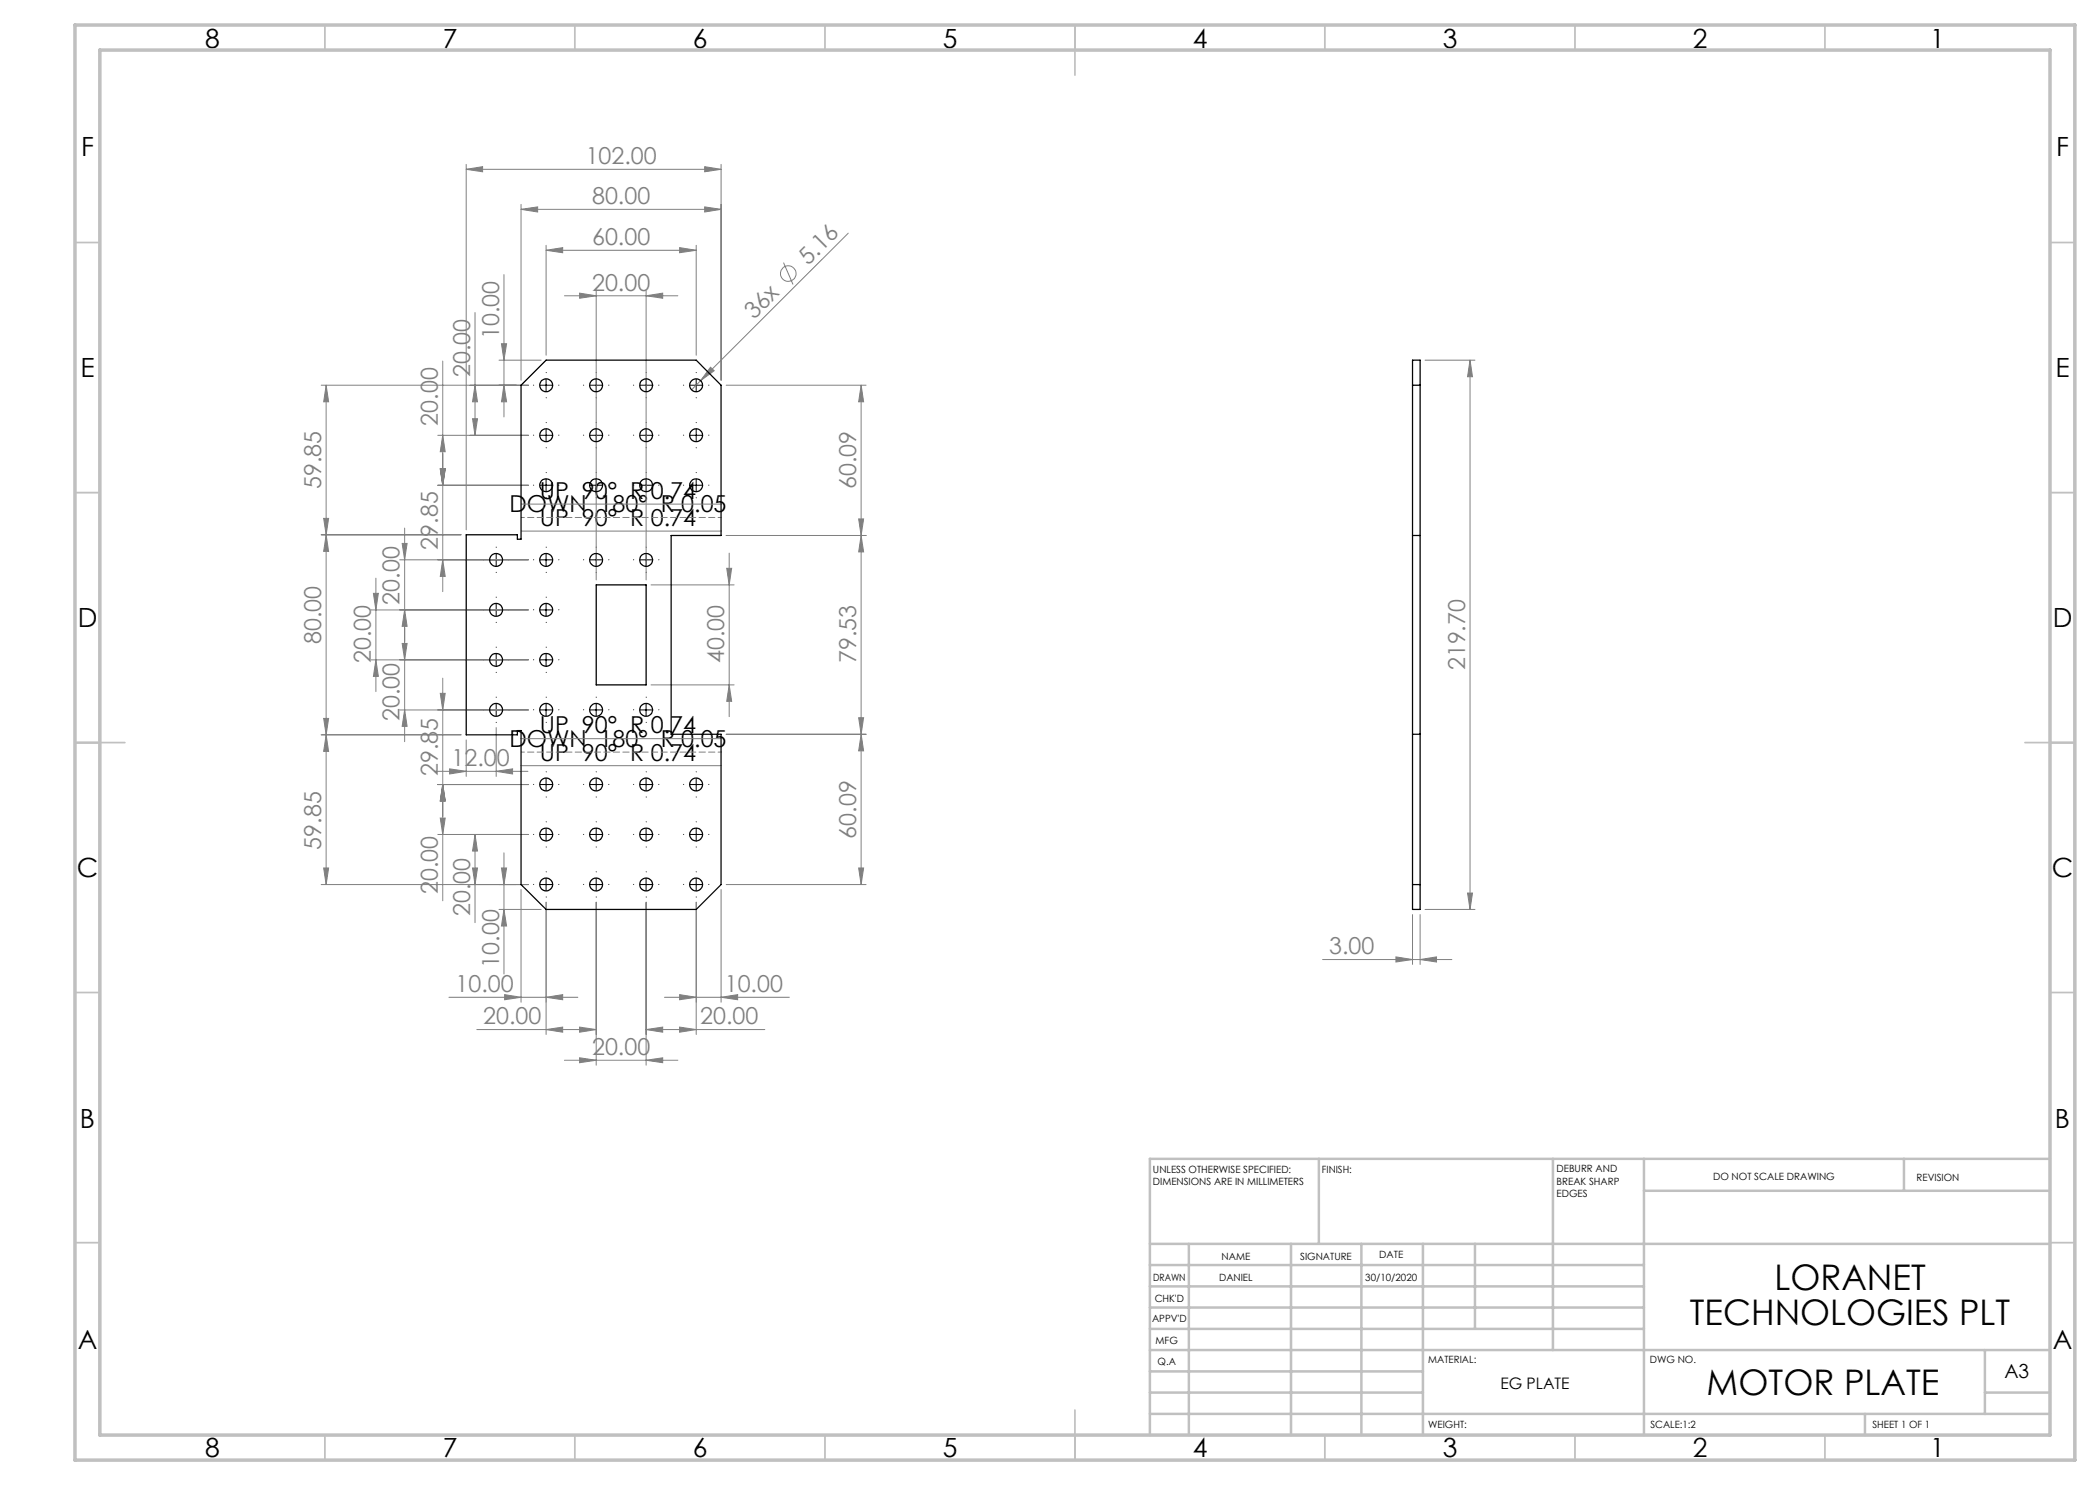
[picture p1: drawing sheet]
<svg xmlns="http://www.w3.org/2000/svg" width="420mm" height="297mm" viewBox="0 0 420 297" stroke-linecap="round" stroke-linejoin="round" font-family="sans-serif">
<g fill="none" stroke="#808080" stroke-width=".2">
<path d="M93.2 33.9l3.3-.6v1.1zM93.2 32.9v73.1M93.2 33.9h51M140.9 33.3l3.3 .6-3.3 .5zM144.2 32.9v43.2M100.8 54.9v28.5M104.2 41.9l3.3-.5v1zM104.2 40.9v35.2M104.2 41.9h40M109.2 50.1l3.3-.6v1zM109.2 49.1v21.9M109.2 50.1h30"/>
<path d="M112.9 59.2h22.7M115.9 58.6l3.3 .6-3.3 .5zM119.2 58.1v57.9M129.2 59.2l3.3-.6v1.1zM129.2 58.1v57.9M135.9 49.5l3.3 .6-3.3 .4zM139.2 49.1v21.9M140.9 41.4l3.3 .5-3.3 .5zM156.7 52.5l1.9 4.4M169.7 46.6l-29.6 29.5M64.2 77h41.5M65.2 77v99.9"/>
<path d="M65.2 77l.5 3.4h-1zM88.5 72.2v46.1M95 62.5v24.6M95 77l.5 3.4h-1zM99.8 72h8.4M100.3 68.8h1l-.5 3.2zM100.8 77l.5 3.4h-1zM140.1 76.1l-1.8 1.9M142.1 73.4l.7 .8-2.7 1.9zM145.2 77h28M172.2 77l.5 3.4h-1zM172.2 77v99.9"/>
<path d="M285 72h10M294 72l.5 3.3h-1zM294 72v109.9M87.6 87.1h18.1M87.6 97h18.1M88.1 93.8h.9l-.5 3.2zM88.5 87.1l.5 3.2h-.9zM94.5 83.7h1l-.5 3.4zM64.2 107h28M64.7 103.7h1l-.5 3.3zM65.2 107l.5 3.3h-1zM74.7 118.7h1l-.5 3.3z"/>
<path d="M75.2 115.6v22.7M79.9 112h25.8M80.4 108.7h1l-.5 3.3zM80.9 105.6v42.7M88.5 112l.5 3.3h-.9zM104.2 106.2h40M104.2 100.8h40M130.2 117h16.6M145.2 107.1h28M145.3 113.7h1l-.5 3.3zM145.8 110.6v32.7M171.7 103.8h1l-.5 3.3z"/>
<path d="M172.2 107.1l.5 3.3h-1zM74.2 122h31.5M74.2 132h31.5M75.2 132l.5 3.3h-1zM80.4 128.7h1l-.5 3.3zM80.9 122l.5 3.3h-1zM88.1 138.7h.9l-.5 3.3zM88.5 135.6v44.6M130.2 137h16.6M145.8 137l.5 3.3h-1zM64.7 143.7h1l-.5 3.3zM65.2 147l.5 3.3h-1z"/>
<path d="M79.9 142h25.8M80.9 142l.5 3.3h-1zM86.9 154.3h18.7M87.6 156.9h18.1M88.5 156.9l.5 3.3h-.9zM89.9 153.8l3.3 .5-3.3 .5zM92.2 147h-28M93.2 148v7.3M99.2 154.3l3.3-.5v1zM99.2 145.5v9.8M104.2 147.7h40M104.2 153.1h40"/>
<path d="M145.2 146.9h28M171.7 143.5h1l-.5 3.4zM172.2 146.9l.5 3.3h-1zM64.2 176.9h41.5M64.7 173.6h1l-.5 3.3zM87.6 166.9h18.1M88.1 163.6h.9l-.5 3.3zM94.5 173.6h1l-.5 3.3zM95 166.9v17.6M95 166.9l.5 3.3h-1zM100.3 173.6h1l-.5 3.3zM100.8 170.6v24.2"/>
<path d="M104.2 177.9v22.5M144.2 177.9v22.5M145.2 176.9h28M171.7 173.6h1l-.5 3.3zM293.5 178.6h1l-.5 3.3zM89.8 199.5h25.8M99.8 181.9h8.4M100.8 181.9l.5 3.3h-1zM100.9 198.9l3.3 .6-3.3 .5zM109.2 199.5l3.3-.6v1.1zM109.2 180.4v26.5M119.2 180.4v32.6"/>
<path d="M129.2 180.4v32.6M132.9 199.5h25M135.9 198.9l3.3 .6-3.3 .5zM139.2 180.4v26.5M144.2 199.5l3.3-.6v1.1zM264.5 191.9h25.9M279.2 191.4l3.3 .5-3.3 .5zM282.5 182.9v10M284 191.9l3.3-.5v1zM284 182.9v10M285 181.9h10M95.4 205.9h23.8"/>
<path d="M109.2 205.9l3.3-.5v1zM112.9 212.1h22.7M115.9 211.6l3.3 .5-3.3 .4zM115.9 205.4l3.3 .5-3.3 .5zM129.2 205.9l3.3-.5v1zM129.2 212.1l3.3-.5v.9zM129.2 205.9h23.8M135.9 205.4l3.3 .5-3.3 .5z"/>
<circle cx="157.7" cy="54.7" r="1.55"/>
</g>
<g fill="none" stroke="#000" stroke-width=".2" stroke-dasharray="15.2 1.3 1.3 1.3">
<path d="M106.7 77h.1M109.2 74.5h.1M109.2 79.5v.1M111.7 77h.1M116.7 77h.1M119.2 74.5h.1M119.2 79.5v.1M121.7 77h.1M126.7 77h.1M129.2 74.5h.1M129.2 79.5v.1M131.7 77h.1"/>
<path d="M136.7 77h.1M139.2 74.5h.1M139.2 79.5v.1M141.7 77h.1M106.7 87h.1M106.7 97h.1M109.2 84.5h.1M109.2 89.5v.1M109.2 94.5h.1M109.2 99.5v.1M111.7 87h.1M111.7 97h.1"/>
<path d="M116.7 97h.1M116.7 87h.1M119.2 94.5h.1M119.2 99.5v.1M119.2 84.5h.1M119.2 89.5v.1M121.7 97h.1M121.7 87h.1M126.7 87h.1M126.7 97h.1M129.2 84.5h.1M129.2 89.5v.1"/>
<path d="M129.2 94.5h.1M129.2 99.5v.1M131.7 87h.1M131.7 97h.1M136.7 87h.1M136.7 97h.1M139.2 84.5h.1M139.2 89.5v.1M139.2 94.5h.1M139.2 99.5v.1M141.7 87h.1M141.7 97h.1"/>
<path d="M96.7 112h.1M99.2 119.5v-.1M99.2 109.5v-.1M99.2 114.5h.1M101.7 112h.1M106.7 112h.1M109.2 109.5v-.1M109.2 114.5h.1M109.2 119.5v-.1M111.7 112h.1M116.7 112h.1M119.2 109.5v-.1"/>
<path d="M119.2 114.5h.1M121.7 112h.1M126.7 112h.1M129.2 109.5v-.1M129.2 114.5h.1M131.7 112h.1M96.7 132h.1M96.7 122h.1M99.2 139.5v-.1M99.2 129.5v-.1M99.2 134.5h.1M99.2 124.5h.1"/>
<path d="M101.7 132h.1M101.7 122h.1M106.7 122h.1M106.7 132h.1M109.2 124.5h.1M109.2 129.5v-.1M109.2 134.5h.1M109.2 139.5v-.1M111.7 122h.1M111.7 132h.1M119.2 139.5v-.1M129.2 139.5v-.1"/>
<path d="M96.7 142h.1M99.2 144.5h.1M101.7 142h.1M106.7 142h.1M106.7 156.9h.1M109.2 144.5h.1M109.2 154.4v-.1M109.2 159.4h.1M111.7 142h.1M111.7 156.9h.1M116.7 142h.1M116.7 156.9h.1"/>
<path d="M119.2 144.5h.1M119.2 154.4v-.1M119.2 159.4h.1M121.7 142h.1M121.7 156.9h.1M126.7 142h.1M126.7 156.9h.1M129.2 144.5h.1M129.2 154.4v-.1M129.2 159.4h.1M131.7 142h.1M131.7 156.9h.1"/>
<path d="M136.7 156.9h.1M139.2 154.4v-.1M139.2 159.4h.1M141.7 156.9h.1M106.7 166.9h.1M106.7 176.9h.1M109.2 164.4v-.1M109.2 169.4h.1M109.2 174.4v-.1M109.2 179.4h.1M111.7 166.9h.1M111.7 176.9h.1"/>
<path d="M116.7 166.9h.1M116.7 176.9h.1M119.2 164.4v-.1M119.2 169.4h.1M119.2 174.4v-.1M119.2 179.4h.1M121.7 166.9h.1M121.7 176.9h.1M126.7 176.9h.1M126.7 166.9h.1M129.2 174.4v-.1M129.2 179.4h.1"/>
<path d="M129.2 164.4v-.1M129.2 169.4h.1M131.7 176.9h.1M131.7 166.9h.1M136.7 176.9h.1M136.7 166.9h.1M139.2 174.4v-.1M139.2 179.4h.1M139.2 164.4v-.1M139.2 169.4h.1M141.7 176.9h.1M141.7 166.9h.1"/>
</g>
<g fill="none" stroke="#000" stroke-width=".2">
<path d="M108 77h2.5M109.2 75.8v2.5M118 77h2.5M119.2 75.8v2.5M128 77h2.5M129.2 75.8v2.5M138 77h2.5M139.2 75.8v2.5M108 87.1h2.5M108 97h2.5M109.2 85.8v2.5M109.2 95.8v2.5"/>
<path d="M118 87.1h2.5M118 97h2.5M119.2 85.8v2.5M119.2 95.8v2.5M128 87.1h2.5M128 97h2.5M129.2 85.8v2.5M129.2 95.8v2.5M138 87.1h2.5M138 97h2.5M139.2 85.8v2.5M139.2 95.8v2.5"/>
<path d="M98 112h2.5M99.2 110.7v2.5M108 112h2.5M109.2 110.7v2.5M118 112h2.5M119.2 110.7v2.5M128 112h2.5M129.2 110.7v2.5M98 132h2.5M98 122h2.5M99.2 120.7v2.5M99.2 130.7v2.5"/>
<path d="M108 132h2.5M108 122h2.5M109.2 120.7v2.5M109.2 130.7v2.5M98 142h2.5M99.2 140.7v2.5M108 142h2.5M108 156.9h2.5M109.2 140.7v2.5M109.2 155.6v2.5M118 142h2.5M118 156.9h2.5"/>
<path d="M119.2 140.7v2.5M119.2 155.6v2.5M128 142h2.5M128 156.9h2.5M129.2 140.7v2.5M129.2 155.6v2.5M138 156.9h2.5M139.2 155.6v2.5M108 166.9h2.5M108 176.9h2.5M109.2 165.7v2.5M109.2 175.6v2.5"/>
<path d="M118 166.9h2.5M118 176.9h2.5M119.2 165.7v2.5M119.2 175.6v2.5M128 166.9h2.5M128 176.9h2.5M129.2 165.7v2.5M129.2 175.6v2.5M138 166.9h2.5M138 176.9h2.5M139.2 165.7v2.5M139.2 175.6v2.5"/>
</g>
<path d="M144.2 103.5h-40M104.2 150.4h40" fill="none" stroke="#808080" stroke-width=".2" stroke-dasharray="1.3 .6" stroke-dashoffset=".6"/>
<g fill="none" stroke="#c0c0c0" stroke-width=".35">
<path d="M65 5v5M115 5v5M165 5v5M215 5v10M265 5v5M315 5v5M365 5v5M15 48.5h5M410 48.5h5M15 98.5h5M410 98.5h5M15 148.5h10"/>
<path d="M405 148.5h10M15 198.5h5M410 198.5h5M15 248.5h5M410 248.5h5M65 287v5M115 287v5M165 287v5M215 282v10M265 287v5M315 287v5M365 287v5"/>
</g>
<g fill="none" stroke="#c0c0c0" stroke-width=".5">
<path d="M263.8 231.8v17M310.6 231.8v38.2M328.8 231.8v55.2M328.8 238.2h81.2M380.8 231.8v6.4M410 231.8h-180v55.2M230 248.8h180M230 257.3h98.8M230 253h98.8M237.8 248.8v38.2M258.2 248.8v38.2M272.3 248.8v38.2"/>
<path d="M284.6 248.8v38.2M295 248.8v17M230 265.8h98.8M230 261.5h98.8M230 278.5h54.6M230 274.3h54.6M230 270h180M397 278.5h13M397 270v12.8M230 282.8h180M373 282.8v4.2"/>
</g>
<path d="M15 5h400v287h-400zM20 10h390v277h-390z" fill="none" stroke="#c0c0c0" stroke-width=".7"/>
<g fill="#808080">
<path d="M142.1 73.4l.7 .8-2.7 1.9z"/>
<path d="M140.9 41.4l3.3 .5-3.3 .5zM104.2 41.9l3.3-.5v1zM140.9 33.3l3.3 .6-3.3 .5zM93.2 33.9l3.3-.6v1.1zM135.9 205.4l3.3 .5-3.3 .5zM129.2 205.9l3.3-.5v1zM129.2 212.1l3.3-.5v.9zM115.9 211.6l3.3 .5-3.3 .4zM115.9 205.4l3.3 .5-3.3 .5zM109.2 205.9l3.3-.5v1zM99.2 154.3l3.3-.5v1zM89.9 153.8l3.3 .5-3.3 .5z"/>
<path d="M129.2 59.2l3.3-.6v1.1zM115.9 58.6l3.3 .6-3.3 .5zM109.2 199.5l3.3-.6v1.1zM100.9 198.9l3.3 .6-3.3 .5z"/>
<path d="M144.2 199.5l3.3-.6v1.1zM135.9 198.9l3.3 .6-3.3 .5z"/>
<path d="M284 191.9l3.3-.5v1zM279.2 191.4l3.3 .5-3.3 .5z"/>
<path d="M64.7 173.6h1l-.5 3.3zM65.2 147l.5 3.3h-1z"/>
<path d="M172.2 77l.5 3.4h-1zM171.7 103.8h1l-.5 3.3zM172.2 107.1l.5 3.3h-1zM171.7 143.5h1l-.5 3.4zM172.2 146.9l.5 3.3h-1zM171.7 173.6h1l-.5 3.3zM65.2 77l.5 3.4h-1zM64.7 103.7h1l-.5 3.3zM65.2 107l.5 3.3h-1zM64.7 143.7h1l-.5 3.3zM145.3 113.7h1l-.5 3.3zM145.8 137l.5 3.3h-1zM100.3 68.8h1l-.5 3.2zM100.8 77l.5 3.4h-1zM95 77l.5 3.4h-1zM94.5 83.7h1l-.5 3.4zM88.5 87.1l.5 3.2h-.9zM88.1 93.8h.9l-.5 3.2zM88.1 93.8h.9l-.5 3.2zM88.5 112l.5 3.3h-.9zM80.4 108.7h1l-.5 3.3zM80.9 122l.5 3.3h-1zM74.7 118.7h1l-.5 3.3zM75.2 132l.5 3.3h-1zM80.4 128.7h1l-.5 3.3zM80.9 142l.5 3.3h-1zM88.1 138.7h.9l-.5 3.3zM88.5 156.9l.5 3.3h-.9zM88.5 156.9l.5 3.3h-.9zM88.1 163.6h.9l-.5 3.3zM95 166.9l.5 3.3h-1zM94.5 173.6h1l-.5 3.3zM100.3 173.6h1l-.5 3.3zM100.8 181.9l.5 3.3h-1zM294 72l.5 3.3h-1zM293.5 178.6h1l-.5 3.3z"/>
<path d="M109.2 50.1l3.3-.6v1zM135.9 49.5l3.3 .6-3.3 .4z"/>
</g>
<g fill="none" stroke="#000" stroke-width=".25">
<path d="M104.2 77l5-5h30l5 5v30.1h-10v39.8h10v30l-5 5h-30l-5-5v-30.8h-.7v.9h-10.3v-40h10.3v.8h.7zM282.5 72h1.5v109.9h-1.5zM282.5 77h1.5M119.2 117h10v20h-10zM282.5 107.1h1.5M282.5 146.9h1.5M282.5 176.9h1.5"/>
<circle cx="109.2" cy="77.1" r="1.29"/>
<circle cx="119.2" cy="77.1" r="1.29"/>
<circle cx="129.2" cy="77.1" r="1.29"/>
<circle cx="139.2" cy="77.1" r="1.29"/>
<circle cx="109.2" cy="97" r="1.3"/>
<circle cx="109.2" cy="87" r="1.29"/>
<circle cx="119.2" cy="97" r="1.3"/>
<circle cx="119.2" cy="87" r="1.29"/>
<circle cx="129.2" cy="97" r="1.3"/>
<circle cx="129.2" cy="87" r="1.29"/>
<circle cx="139.2" cy="97" r="1.3"/>
<circle cx="139.2" cy="87" r="1.29"/>
<circle cx="99.2" cy="112" r="1.29"/>
<circle cx="109.2" cy="112" r="1.29"/>
<circle cx="119.2" cy="112" r="1.29"/>
<circle cx="129.2" cy="112" r="1.29"/>
<circle cx="99.2" cy="132" r="1.3"/>
<circle cx="99.2" cy="122" r="1.29"/>
<circle cx="109.2" cy="132" r="1.3"/>
<circle cx="109.2" cy="122" r="1.29"/>
<circle cx="99.2" cy="142" r="1.29"/>
<circle cx="109.2" cy="156.9" r="1.29"/>
<circle cx="109.2" cy="142" r="1.29"/>
<circle cx="119.2" cy="156.9" r="1.29"/>
<circle cx="119.2" cy="142" r="1.29"/>
<circle cx="129.2" cy="156.9" r="1.29"/>
<circle cx="129.2" cy="142" r="1.29"/>
<circle cx="139.2" cy="156.9" r="1.29"/>
<circle cx="109.2" cy="166.9" r="1.3"/>
<circle cx="109.2" cy="176.9" r="1.29"/>
<circle cx="119.2" cy="166.9" r="1.3"/>
<circle cx="119.2" cy="176.9" r="1.29"/>
<circle cx="129.2" cy="166.9" r="1.3"/>
<circle cx="129.2" cy="176.9" r="1.29"/>
<circle cx="139.2" cy="166.9" r="1.3"/>
<circle cx="139.2" cy="176.9" r="1.29"/>
</g>
<g font-size="7.1">
<text x="354.9" y="258">LORANET</text>
<text x="338" y="265.1">TECHNOLOGIES PLT</text>
<text x="341.3" y="279">MOTOR PLATE</text>
</g>
<g font-size="5.3">
<text x="41" y="9.5">8</text>
<text x="88.5" y="9.5">7</text>
<text x="138.5" y="9.5">6</text>
<text x="188.5" y="9.5">5</text>
<text x="238.5" y="9.5">4</text>
<text x="288.5" y="9.5">3</text>
<text x="338.5" y="9.5">2</text>
<text x="386" y="9.5">1</text>
<text x="16.2" y="31.2">F</text>
<text x="411.2" y="31.2">F</text>
<text x="16.1" y="75.5">E</text>
<text x="411.1" y="75.5">E</text>
<text x="15.5" y="125.5">D</text>
<text x="410.5" y="125.5">D</text>
<text x="15.4" y="175.5">C</text>
<text x="410.4" y="175.5">C</text>
<text x="16" y="225.5">B</text>
<text x="411" y="225.5">B</text>
<text x="15.5" y="269.7">A</text>
<text x="410.5" y="269.7">A</text>
<text x="41" y="291.5">8</text>
<text x="88.5" y="291.5">7</text>
<text x="138.5" y="291.5">6</text>
<text x="188.5" y="291.5">5</text>
<text x="238.5" y="291.5">4</text>
<text x="288.5" y="291.5">3</text>
<text x="338.5" y="291.5">2</text>
<text x="386" y="291.5">1</text>
</g>
<g font-size="4.7" fill="#808080">
<text x="117.1" y="32.8">102.00</text>
<text x="118.4" y="40.8">80.00</text>
<text x="118.4" y="49">60.00</text>
<text x="161.6" y="53.2" transform="rotate(-45 161.6 53.2)">5.16</text>
<text x="118.4" y="58.1">20.00</text>
<text x="150.8" y="64" transform="rotate(-45 150.8 64)">36x</text>
<text x="99.8" y="67.9" transform="rotate(-90 99.8 67.9)">10.00</text>
<text x="94" y="75.4" transform="rotate(-90 94 75.4)">20.00</text>
<text x="87.6" y="85.1" transform="rotate(-90 87.6 85.1)">20.00</text>
<text x="64.2" y="97.8" transform="rotate(-90 64.2 97.8)">59.85</text>
<text x="171.2" y="97.8" transform="rotate(-90 171.2 97.8)">60.09</text>
<text x="87.6" y="109.9" transform="rotate(-90 87.6 109.9)">29.85</text>
<text x="79.9" y="120.9" transform="rotate(-90 79.9 120.9)">20.00</text>
<text x="64.2" y="128.8" transform="rotate(-90 64.2 128.8)">80.00</text>
<text x="74.2" y="132.6" transform="rotate(-90 74.2 132.6)">20.00</text>
<text x="144.8" y="132.6" transform="rotate(-90 144.8 132.6)">40.00</text>
<text x="171.2" y="132.6" transform="rotate(-90 171.2 132.6)">79.53</text>
<text x="293" y="134.1" transform="rotate(-90 293 134.1)">219.70</text>
<text x="79.9" y="144.2" transform="rotate(-90 79.9 144.2)">20.00</text>
<text x="87.6" y="155.2" transform="rotate(-90 87.6 155.2)">29.85</text>
<text x="90.3" y="153.2">12.00</text>
<text x="171.2" y="167.7" transform="rotate(-90 171.2 167.7)">60.09</text>
<text x="64.2" y="169.9" transform="rotate(-90 64.2 169.9)">59.85</text>
<text x="87.6" y="178.8" transform="rotate(-90 87.6 178.8)">20.00</text>
<text x="94" y="183.2" transform="rotate(-90 94 183.2)">20.00</text>
<text x="265.8" y="190.9">3.00</text>
<text x="99.8" y="193.5" transform="rotate(-90 99.8 193.5)">10.00</text>
<text x="91.1" y="198.4">10.00</text>
<text x="145" y="198.4">10.00</text>
<text x="96.7" y="204.9">20.00</text>
<text x="140" y="204.9">20.00</text>
<text x="118.4" y="211">20.00</text>
</g>
<g font-size="4.7">
<text x="108" y="99.8">UP 90° R 0.74</text>
<text x="101.9" y="102.5">DOWN 180° R 0.05</text>
<text x="108" y="105.2">UP 90° R 0.74</text>
<text x="101.9" y="149.4">DOWN 180° R 0.05</text>
<text x="108" y="146.7">UP 90° R 0.74</text>
<text x="108" y="152.1">UP 90° R 0.74</text>
</g>
<text font-size="3.9" x="400.9" y="275.5">A3</text>
<text font-size="3.2" x="300.1" y="277.9">EG PLATE</text>
<g font-size="2">
<text x="230.6" y="234.6">UNLESS OTHERWISE SPECIFIED:</text>
<text x="230.6" y="237.1">DIMENSIONS ARE IN MILLIMETERS</text>
<text x="264.4" y="234.6">FINISH:</text>
<text x="311.3" y="234.5">DEBURR AND</text>
<text x="311.3" y="237">BREAK SHARP</text>
<text x="311.3" y="239.5">EDGES</text>
<text x="342.6" y="236">DO NOT SCALE DRAWING</text>
<text x="383.3" y="236.2">REVISION</text>
<text x="244.3" y="252">NAME</text>
<text x="260" y="251.9">SIGNATURE</text>
<text x="275.8" y="251.7">DATE</text>
<text x="230.6" y="256.1">DRAWN</text>
<text x="243.8" y="256.1">DANIEL</text>
<text x="273.1" y="256.1">30/10/2020</text>
<text x="230.9" y="260.3">CHK'D</text>
<text x="230.4" y="264.4">APPV'D</text>
<text x="231.1" y="268.8">MFG</text>
<text x="231.5" y="273">Q.A</text>
<text x="285.6" y="272.5">MATERIAL:</text>
<text x="330" y="272.5">DWG NO.</text>
<text x="285.6" y="285.5">WEIGHT:</text>
<text x="330.1" y="285.6">SCALE:1:2</text>
<text x="374.5" y="285.6">SHEET 1 OF 1</text>
</g>
</svg>
